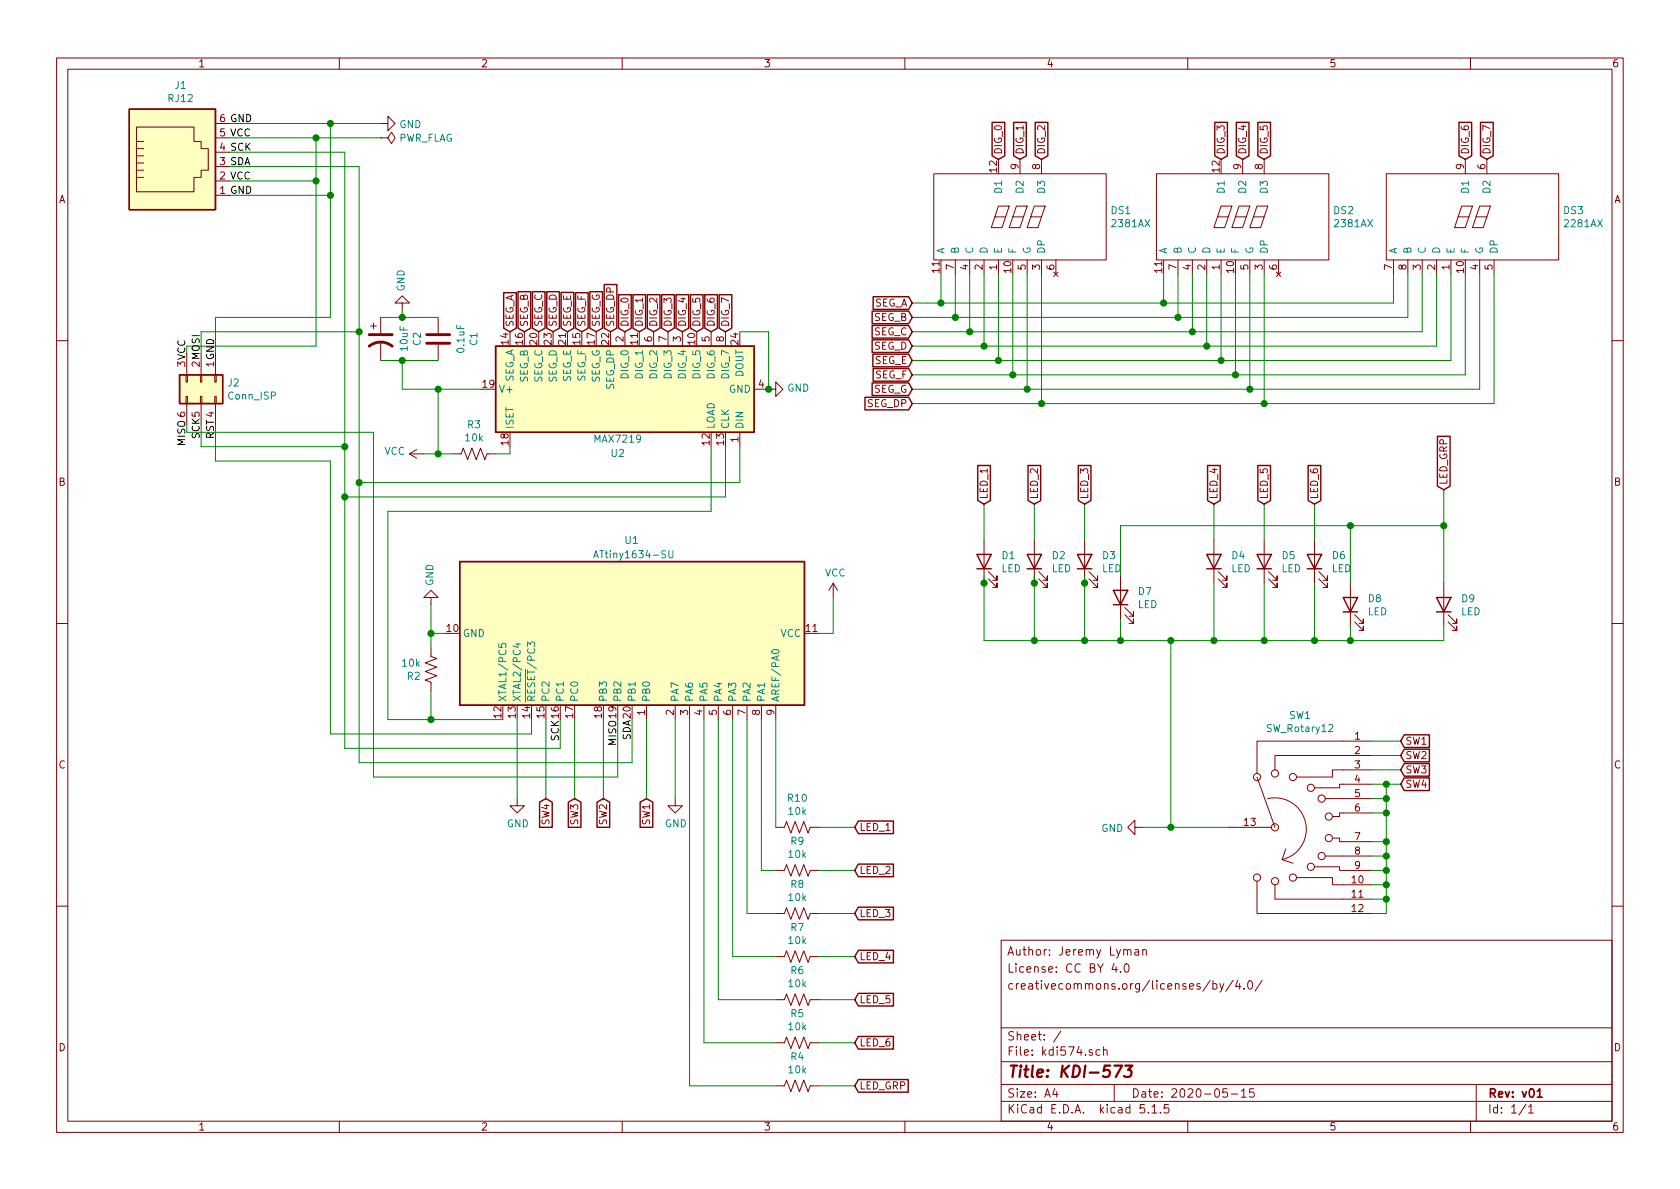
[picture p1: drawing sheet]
<svg xmlns="http://www.w3.org/2000/svg" width="297mm" height="210mm" viewBox="0 0 297 210" stroke-linecap="round" stroke-linejoin="round" font-family="sans-serif">
<g fill="none" stroke="#840000" stroke-width=".18">
<path d="M10 10.3h277v189.9h-277zM12 12.2h273v186.1h-273zM60 10.3v1.9M110 10.3v1.9M160 10.3v1.9M210 10.3v1.9M260 10.3v1.9M24.1 31.4h1.3M24.1 30.1h1.3M24.1 28.8h1.3M24.1 27.6h1.3M24.1 26.3h1.3"/>
<path d="M24.1 25h1.3M24.1 22.5h10.2v2.5h1.3v1.3h1.2v3.8h-1.2v1.3h-1.3v2.5h-10.2zM38.1 34.5h2.5M38.1 32h2.5M38.1 29.5h2.5M38.1 26.9h2.5M38.1 24.4h2.5M38.1 21.8h2.5M67.3 24.4h1.3l.6-1 .6 1-.6 1-.6-1M67.3 24.4h.1M67.3 21.8h1.3v1.3l1.2-1.3-1.2-1.2v1.2M165.1 30.7h30.5v15.3h-30.5z"/>
<path d="M175.9 38.3l-.6 2h1.9l.6-2M176.5 36.4h1.9l-.6 1.9h-1.9zM179.1 38.3l-.7 2h1.9l.7-2M179.7 36.4h1.9l-.6 1.9h-1.9zM180.3 28.2v2.5M182.2 38.3l-.6 2h1.9l.6-2M182.9 36.4h1.9l-.7 1.9h-1.9zM184.1 28.2v2.5M204.5 30.7h30.4v15.3h-30.4zM215.3 38.3l-.7 2h1.9l.7-2M215.9 36.4h1.9l-.6 1.9h-1.9zM218.4 38.3l-.6 2h1.9l.6-2"/>
<path d="M219.1 36.4h1.9l-.7 1.9h-1.9zM219.7 28.2v2.5M221.6 38.3l-.6 2h1.9l.6-2M222.2 36.4h2l-.7 1.9h-1.9zM223.5 28.2v2.5M245.1 30.7h30.5v15.3h-30.5zM257.8 38.3l-.6 2h1.9l.6-2M258.4 36.4h1.9l-.6 1.9h-1.9zM259.1 28.2v2.5M261 38.3l-.7 2h2l.6-2M261.6 36.4h1.9l-.6 1.9h-1.9zM262.9 28.2v2.5"/>
<path d="M65.5 57.7h1M66 57.1v1.1M67.3 56.1v2.8M71.1 53.6h1.3l-1.3-1.3-1.3 1.3h1.3v1.3M77.5 56.1v2.8M110.5 58.7v2.5M115.6 58.7v2.5M118.1 58.7v2.5M120.6 58.7v2.5M125.7 58.7v2.5M128.3 58.7v2.5M168.9 46v2.5"/>
<path d="M171.4 46v2.5M174 46v2.5M176.5 46v2.5M181.6 46v2.5M184.1 46v2.5M186.3 48.1l.8 .8M186.7 46v2.5M187.1 48.1l-.8 .8M208.3 46v2.5M210.8 46v2.5M213.4 46v2.5M215.9 46v2.5"/>
<path d="M221 46v2.5M223.5 46v2.5M225.7 48.1l.7 .8M226.1 46v2.5M226.4 48.1l-.7 .8M246.4 46v2.5M248.9 46v2.5M251.5 46v2.5M254 46v2.5M256.5 46v2.5M261.6 46v2.5M264.2 46v2.5"/>
<path d="M10 60.2h2M32.9 66.3h.2v1.3h-.2zM32.9 70.1h.2v1.3h-.2zM33 62.5v3.8M33 71.4v3.8M35.4 66.3h.3v1.3h-.3zM35.4 70.1h.3v1.3h-.3zM35.6 62.5v3.8M35.6 71.4v3.8M38 66.3h.2v1.3h-.2zM38 70.1h.2v1.3h-.2zM38.1 62.5v3.8"/>
<path d="M38.1 71.4v3.8M67.3 60.4v3.3M73.7 79.5l-1.3 .8M77.5 61v2.7M130.8 76.4v2.6M133.3 68.8h3.9v-1.2l1.2 1.2-1.2 1.3v-1.3M285 60.2h2M72.4 80.3h2.5M72.4 80.3l1.3 .7M80 80.3h1.5l.4-1.1 .8 2.1 .7-2.1 .8 2.1 .8-2.1 .7 2.1 .4-1h1.5M174 95.5v7.6M182.9 95.5v7.6"/>
<path d="M191.8 95.5v7.6M214.6 95.5v7.6M223.5 95.5v7.6M232.4 95.5v7.6M10 110.3h2M76.2 114.5v1.6l1 .4-2 .7 2 .8-2 .7 2 .8-2 .8 1 .3v1.6M76.2 105.7h1.3l-1.3-1.3-1.3 1.3h1.3v1.2M147.3 103.1l-.7 1.3M147.3 103.1v2.6M147.3 103.1l.8 1.3M174.8 102.4l1.5 1.5v-.8v.8h-.8M174.8 101.1l1.5 1.5v-.8v.8h-.8"/>
<path d="M183.6 102.4l1.6 1.5v-.8v.8h-.8M183.6 101.1l1.6 1.5v-.8v.8h-.8M192.5 102.4l1.6 1.5v-.8v.8h-.8M192.5 101.1l1.6 1.5v-.8v.8h-.8M198.1 101.8v7.7M198.9 108.7l1.5 1.5v-.7v.7h-.8M198.9 107.4l1.5 1.6v-.8v.8h-.8M215.4 102.4l1.5 1.5v-.8v.8h-.7M215.4 101.1l1.5 1.5v-.8v.8h-.7M224.3 102.4l1.5 1.5v-.8v.8h-.8M224.3 101.1l1.5 1.5v-.8v.8h-.8M233.2 102.4l1.5 1.5v-.8v.8h-.8"/>
<path d="M233.2 101.1l1.5 1.5v-.8v.8h-.8M238.8 103.1v7.6M239.5 110l1.5 1.5v-.8v.8h-.7M239.5 108.7l1.5 1.5v-.7v.7h-.7M255.3 103.1v7.6M256 110l1.6 1.5v-.8v.8h-.8M256 108.7l1.6 1.5v-.7v.7h-.8M285 110.3h2M114.3 124.7v2.5M119.4 124.7v2.5M121.9 124.7v2.5M124.5 124.7v2.5"/>
<path d="M127 124.7v2.5M129.5 124.7v2.5M132.1 124.7v2.5M134.6 124.7v2.5M137.2 124.7v2.5M222.2 137.4l3.2 8.9M242.6 131.1h-20.4v5.7M242.6 133.6h-17.2v2.5M242.6 136.1h-7v1.3h-6.4M242.6 138.7h-5.7v.6h-4.5M91.4 141.2v1.3h1.3l-1.3 1.3-1.2-1.3h1.2M119.4 141.2v1.3h1.2l-1.2 1.3-1.3-1.3h1.3"/>
<path d="M137.2 153.9h1.5l.4-1 .7 2 .8-2 .8 2 .7-2 .8 2 .4-1h1.5M137.2 146.3h1.5l.4-1 .7 2 .8-2 .8 2 .7-2 .8 2 .4-1h1.5M200.7 146.3v-1.3l-1.3 1.3 1.3 1.3v-1.3h1.2M217.2 146.3h7.6M222.2 155.8v5.7h20.4M224.2 141.2a5.5 5.5 0 0 1 6.6 4.2 5.5 5.5 0 0 1-4.1 6.6M225.4 156.5v2.5h17.2M226.7 152l1.9 .6M227.3 150.1l-.6 1.9M229.2 155.2h6.4v1.3h7M232.4 153.3h4.5v.6h5.7M234.3 151.4h8.3"/>
<path d="M234.3 141.2h8.3M235.6 148.2h1.3v.6h5.7M242.6 143.8h-5.7v.6h-1.3M10 160.2h2M137.2 161.5h1.5l.4-1 .7 2.1 .8-2.1 .8 2.1 .7-2.1 .8 2.1 .4-1.1h1.5M137.2 176.8h1.5l.4-1 .7 2 .8-2 .8 2 .7-2 .8 2 .4-1h1.5M137.2 169.2h1.5l.4-1.1 .7 2.1 .8-2.1 .8 2.1 .7-2.1 .8 2.1 .4-1h1.5M177 166.3h108v32h-108zM197 170.4l-.4 1h1M197.3 170.9v1M198.1 171.8v.1M198.9 170.6l.2-.2a.81 .81 0 0 1 .6 .6 .81 .81 0 0 1-.3 .9h-.1a.79 .79 0 0 1-.4-1.3z"/>
<path d="M199.3 168.1l.2-.2 .4 .1 .1 .9M200.7 168h.6v.9M201.3 168.3h-.5l-.2 .2 .2 .4 .5-.1M202.1 168a.37 .37 0 0 1 .6 .1v.8M202.1 167.9v1M214 173.3l-1.3 2M214.5 174l.4-.1 .3 .3-.1 .6-.2 .1-.4-.1M214.5 173.4v1.5M215.7 173.9l.3 1M216.4 173.9l-.5 1.4-.2 .1M218 173.3l-1.3 2M218.8 173.3l-.3 1.1h.9"/>
<path d="M219.2 173.9v1M220 174.8v.1M220.8 173.5l.2-.1a.8 .8 0 0 1 .5 .8 .8 .8 0 0 1-.5 .7 1 1 0 0 1-.2-1.4zM223.2 173.3l-1.3 2M285 160.2h2M60 198.3v1.9M110 198.3v1.9M137.2 184.4h1.5l.4-1 .7 2 .8-2 .8 2 .7-2 .8 2 .4-1h1.5M137.2 192h1.5l.4-1 .7 2 .8-2 .8 2 .7-2 .8 2 .4-1h1.5M160 198.3v1.9M177 194.8h108M177 191.8h108"/>
<path d="M177 187.8h108M177 181.8h108M186.5 192.5l-.4 1h1M186.8 193v1M187.6 182.3l-1.3 2M193.1 185.7l-.3-.1-.2 .2v.2l.5 .2v.3h-.5M194.5 185.7l-.4-.1-.3 .3v.6l.3 .1 .4-.1M195.1 185.7l.2-.1 .4 .1 .1 .9M195.1 185.1v1.5M197 191.8v3M202.3 195.3h-.7l-.1 .7 .3-.1 .5 .1 .1 .2-.1 .5-.2 .1-.6-.1M203 196.7v.1"/>
<path d="M203.7 195.8l.4-.5v1.5M203.7 196.8h.8M205.2 196.7v.1M206.6 195.3h-.7l-.1 .7 .2-.1 .6 .1 .1 .2-.1 .5-.2 .1-.6-.1M210 198.3v1.9M217 192.5h-.7l-.1 .7 .2-.1 .5 .1 .1 .2v.5l-.2 .1-.6-.1M217.7 193.5h1.1M219.5 193l.4-.5v1.5M219.5 194h.8M221.7 192.5h-.7l-.1 .7 .2-.1 .5 .1 .2 .2-.1 .5-.2 .1-.6-.1M260 198.3v1.9M261 191.8v6.5"/>
<path d="M269.8 195.2l-1.2 2M270.3 195.8l.4-.5v1.5M270.3 196.8h.8"/>
<circle cx="222.2" cy="137.4" r=".63"/>
<circle cx="225.4" cy="136.8" r=".63"/>
<circle cx="228.6" cy="137.4" r=".63"/>
<circle cx="231.8" cy="139.3" r=".63"/>
<circle cx="222.2" cy="155.2" r=".63"/>
<circle cx="225.4" cy="155.8" r=".63"/>
<circle cx="225.4" cy="146.3" r=".63"/>
<circle cx="228.6" cy="155.2" r=".63"/>
<circle cx="231.8" cy="153.3" r=".63"/>
<circle cx="233.7" cy="141.2" r=".63"/>
<circle cx="233.7" cy="151.4" r=".63"/>
<circle cx="234.9" cy="144.4" r=".63"/>
<circle cx="234.9" cy="148.2" r=".63"/>
</g>
<path d="M271.8 193l.4-.5v1.5M271.8 194h.9" fill="none" stroke="#840000" stroke-width=".3"/>
<path d="M197.1 188.4h1.3l-1.1 2M199 188.4h1.2l-.8 .8a.52 .52 0 0 1 .7 .4l-.1 .5-.2 .2-.8 .1-.3-.1" fill="none" stroke="#840000" stroke-width=".41"/>
<g fill="none" stroke="#840000" stroke-width=".25">
<path d="M22.9 19.3h15.2v17.8h-15.2zM175.4 21.6h2.2v6l-1.1 .6-1.1-.6zM179.2 21.6h2.3v6l-1.2 .6-1.1-.6zM183 21.6h2.3v6l-1.2 .6-1.1-.6zM214.8 21.6h2.2v6l-1.1 .6-1.1-.6zM218.6 21.6h2.2v6l-1.1 .6-1.1-.6zM222.4 21.6h2.2v6l-1.1 .6-1.1-.6zM258 21.6h2.2v6l-1.1 .6-1.1-.6zM261.8 21.6h2.2v6l-1.1 .6-1.1-.6zM89.1 51.8h2.2v6.2l-1.1 .7-1.1-.7zM91.6 51.6h2.2v6.4l-1.1 .7-1.1-.7zM94.1 51.6h2.3v6.4l-1.2 .7-1.1-.7z"/>
<path d="M96.7 51.6h2.2v6.4l-1.1 .7-1.1-.7zM99.2 51.7h2.2v6.3l-1.1 .7-1.1-.7zM101.8 51.8h2.2v6.2l-1.1 .7-1.1-.7zM104.3 51.6h2.2v6.4l-1.1 .7-1.1-.7zM106.8 50.3h2.3v7.7l-1.2 .7-1.1-.7zM109.4 52.1h2.2v5.9l-1.1 .7-1.1-.7zM111.9 52.1h2.2v5.9l-1.1 .7-1.1-.7zM114.5 52.1h2.2v5.9l-1.1 .7-1.1-.7zM117 52.1h2.2v5.9l-1.1 .7-1.1-.7zM119.5 52.1h2.3v5.9l-1.2 .7-1.1-.7zM122.1 52.1h2.2v5.9l-1.1 .7-1.1-.7zM124.6 52.1h2.2v5.9l-1.1 .7-1.1-.7z"/>
<path d="M127.2 52.1h2.2v5.9l-1.1 .7-1.1-.7zM154.2 57.6h6.5l.6 1.1-.6 1.1h-6.5zM154.2 55h6.5l.6 1.1-.6 1.1h-6.5zM154.4 52.5h6.3l.6 1.1-.6 1.1h-6.3zM31.7 66.3h7.7v5.1h-7.7zM87.6 61.2h45.7v15.2h-45.7zM152.9 70.3h7.8l.6 1.1-.6 1.1h-7.8zM154.2 67.7h6.5l.6 1.1-.6 1.1h-6.5zM154.2 60.1h6.5l.6 1.1-.6 1.1h-6.5zM154.3 62.6h6.4l.6 1.1-.6 1.2h-6.4zM154.4 65.2h6.3l.6 1.1-.6 1.1h-6.3zM254.2 77.2h2.2v8.8l-1.1 .6-1.1-.6z"/>
<path d="M81.3 99.3h60.9v25.4h-60.9zM172.7 98h2.6l-1.3 2.6zM172.9 82.3h2.2v6.2l-1.1 .6-1.1-.6zM181.6 98h2.5l-1.2 2.6zM181.8 82.3h2.2v6.2l-1.1 .6-1.1-.6zM190.5 98h2.5l-1.2 2.6zM190.7 82.3h2.2v6.2l-1.1 .6-1.1-.6zM213.4 98h2.5l-1.3 2.6zM213.5 82.3h2.2v6.2l-1.1 .6-1.1-.6zM222.2 98h2.6l-1.3 2.6zM222.4 82.3h2.2v6.2l-1.1 .6-1.1-.6zM231.1 98h2.6l-1.3 2.6z"/>
<path d="M231.3 82.3h2.2v6.2l-1.1 .6-1.1-.6zM172.7 100.6h2.6M181.6 100.6h2.5M190.5 100.6h2.5M196.8 104.4h2.6l-1.3 2.5zM196.8 106.9h2.6M213.4 100.6h2.5M222.2 100.6h2.6M231.1 100.6h2.6M237.5 105.7h2.5l-1.2 2.5zM237.5 108.2h2.5M254 105.7h2.5l-1.2 2.5z"/>
<path d="M254 108.2h2.5M248.3 137.6h4.4v2.2h-4.4l-.7-1.1zM248.3 135h4.4v2.3h-4.4l-.7-1.2zM248.3 132.5h4.4v2.2h-4.4l-.7-1.1zM248.3 129.9h4.4v2.3h-4.4l-.7-1.1zM95.4 141.9l1.1-.7 1.1 .7v4.4h-2.2zM100.5 141.9l1.1-.7 1.1 .7v4.4h-2.2zM105.6 141.9l1.1-.7 1.1 .7v4.4h-2.2zM113.2 141.9l1.1-.7 1.1 .7v4.4h-2.2zM151.8 145.2h6.2v2.2h-6.2l-.7-1.1zM151.8 152.8h6.2v2.2h-6.2l-.7-1.1zM151.8 160.4h6.2v2.3h-6.2l-.7-1.2z"/>
<path d="M151.8 168h6.2v2.3h-6.2l-.7-1.1zM151.8 175.7h6.2v2.2h-6.2l-.7-1.1zM151.8 183.3h6.2v2.2h-6.2l-.7-1.1zM151.8 190.9h8.8v2.2h-8.8l-.7-1.1z"/>
</g>
<g fill="#ffffc2" stroke="#ffffc2" stroke-width=".18">
<path d="M87.6 61.2h45.7v15.2h-45.7z"/>
<path d="M31.7 66.3h7.7v5.1h-7.7z"/>
<path d="M81.3 99.3h60.9v25.4h-60.9z"/>
<path d="M22.9 19.3h15.2v17.8h-15.2z"/>
</g>
<path d="M105 98.6l.4-1.2 .4 1.2M105.1 98.3h.6M118.3 97.4v1l.2 .2h.2l.3-.2v-1M88.2 113.8v.6l.6 .1-.1-.5 .2-.2h.3l.3 .2-.2 .5M91.2 113.9h.8M91.6 113.7v.8l-.9-.3M93.3 114.3v-.8l.5 .5 .1-.4h.5l.1 .2-.1 .5M136.5 115a.83 .83 0 0 1 1.2 .2 .67 .67 0 0 1-.6 .4 .67 .67 0 0 1-.7-.4z" fill="none" stroke="#008484" stroke-width=".18"/>
<path d="M65.3 59.2h4M75.4 59.2h4.1M65.3 61.2a3.3 3.3 0 0 1 4 0M75.4 60.7h4.1" fill="none" stroke="#840000" stroke-width=".51"/>
<g fill="none" stroke="#008400" stroke-width=".18">
<path d="M40.6 26.9h20.4v105.4h38.1v-5.1M40.6 24.4h26.7M40.6 29.5h22.9v105.4h48.3v-7.7M40.6 21.8h26.7M40.6 34.5h17.8M40.6 32h15.3M55.9 24.4v36.8h-22.9M58.4 21.8v34.3h-20.3v6.4M63.5 58.7h-27.9v3.8M67.3 56.1h10.2M71.1 54.9v1.2M130.8 58.7h5.1v10.1"/>
<path d="M166.4 48.5v5.1M168.9 48.5v7.6M171.4 48.5v10.2M174 48.5v12.7M176.5 48.5v15.2M179.1 48.5v17.8M181.6 48.5v20.3M184.1 48.5v22.9M205.7 48.5v5.1M208.3 48.5v7.6M210.8 48.5v10.2M213.4 48.5v12.7"/>
<path d="M215.9 48.5v15.2M218.4 48.5v17.8M221 48.5v20.3M223.5 48.5v22.9M246.4 48.5v5.1h-85.1M248.9 48.5v7.6h-87.6M251.5 48.5v10.2h-90.2M254 48.5v12.7h-92.7M256.5 48.5v15.2h-95.2M259.1 48.5v17.8h-97.8M261.6 48.5v20.3h-100.3M264.2 48.5v22.9h-102.9"/>
<path d="M33 76.4h33v61h43.2v-10.2M35.6 75.2v3.8h25.4M38.1 75.2v6.3h20.3v48.3h35.6v-2.6M67.3 63.7h10.2M71.1 63.7v5.1h14M77.5 68.8v11.5M90.2 79v1.3h-2.6M125.7 79v11.4h-57.1v36.8h20.3M128.3 79v8.9h-67.3M130.8 79v6.3h-67.3M74.9 80.3h5.1M174 89.1v6.4"/>
<path d="M182.9 89.1v6.4M191.8 89.1v6.4M214.6 89.1v6.4M223.5 89.1v6.4M232.4 89.1v6.4M238.8 93v10.1M255.3 86.6v16.5M255.3 93h-57.2v8.8M76.2 106.9v7.6M76.2 112h2.5M147.3 105.7v6.3h-2.5M174 101.8v11.5h81.3v-2.6"/>
<path d="M182.9 101.8v11.5M191.8 101.8v11.5M198.1 109.5v3.8M207 113.3v33M214.6 103.1v10.2M223.5 103.1v10.2M232.4 103.1v10.2M238.8 110.7v2.6M76.2 122.2v5M91.4 127.2v14M96.5 127.2v14M101.6 127.2v14"/>
<path d="M106.7 127.2v14M114.3 127.2v14M119.4 127.2v14M121.9 127.2v64.8h15.3M124.5 127.2v57.2h12.7M127 127.2v49.6h10.2M129.5 127.2v42h7.7M132.1 127.2v34.3h5.1M134.6 127.2v26.7h2.6M137.2 127.2v19.1M242.6 138.7h5M242.6 136.1h5"/>
<path d="M242.6 133.6h5M242.6 131.1h5M245.1 138.7v22.8h-2.5M144.8 146.3h6.3M144.8 153.9h6.3M201.9 146.3h15.3M242.6 153.9h2.5M242.6 159h2.5M242.6 156.5h2.5M242.6 151.4h2.5M242.6 143.8h2.5M242.6 141.2h2.5"/>
<path d="M242.6 148.8h2.5M144.8 161.5h6.3M144.8 169.2h6.3M144.8 176.8h6.3M144.8 184.4h6.3M144.8 192h6.3"/>
</g>
<g fill="#008400" stroke="#008400" stroke-width=".25">
<circle cx="210.8" cy="58.7" r=".51"/>
<circle cx="255.3" cy="93" r=".51"/>
<circle cx="58.4" cy="21.8" r=".51"/>
<circle cx="245.1" cy="143.8" r=".51"/>
<circle cx="63.5" cy="58.7" r=".51"/>
<circle cx="135.9" cy="68.8" r=".51"/>
<circle cx="245.1" cy="148.8" r=".51"/>
<circle cx="223.5" cy="71.4" r=".51"/>
<circle cx="221" cy="68.8" r=".51"/>
<circle cx="245.1" cy="151.4" r=".51"/>
<circle cx="218.4" cy="66.3" r=".51"/>
<circle cx="215.9" cy="63.7" r=".51"/>
<circle cx="245.1" cy="153.9" r=".51"/>
<circle cx="213.4" cy="61.2" r=".51"/>
<circle cx="245.1" cy="141.2" r=".51"/>
<circle cx="245.1" cy="156.5" r=".51"/>
<circle cx="208.3" cy="56.1" r=".51"/>
<circle cx="205.7" cy="53.6" r=".51"/>
<circle cx="245.1" cy="159" r=".51"/>
<circle cx="184.2" cy="71.4" r=".51"/>
<circle cx="181.6" cy="68.8" r=".51"/>
<circle cx="179.1" cy="66.3" r=".51"/>
<circle cx="176.5" cy="63.7" r=".51"/>
<circle cx="174" cy="61.2" r=".51"/>
<circle cx="77.5" cy="80.3" r=".51"/>
<circle cx="171.5" cy="58.7" r=".51"/>
<circle cx="61" cy="79" r=".51"/>
<circle cx="168.9" cy="56.1" r=".51"/>
<circle cx="55.9" cy="24.4" r=".51"/>
<circle cx="223.5" cy="113.3" r=".51"/>
<circle cx="214.6" cy="113.3" r=".51"/>
<circle cx="198.1" cy="113.3" r=".51"/>
<circle cx="191.8" cy="113.3" r=".51"/>
<circle cx="55.9" cy="32" r=".51"/>
<circle cx="182.9" cy="113.3" r=".51"/>
<circle cx="182.9" cy="103.1" r=".51"/>
<circle cx="191.8" cy="103.1" r=".51"/>
<circle cx="63.5" cy="85.3" r=".51"/>
<circle cx="61" cy="87.9" r=".51"/>
<circle cx="166.4" cy="53.6" r=".51"/>
<circle cx="232.4" cy="113.3" r=".51"/>
<circle cx="238.8" cy="113.3" r=".51"/>
<circle cx="207" cy="146.3" r=".51"/>
<circle cx="71.1" cy="56.1" r=".51"/>
<circle cx="71.1" cy="63.7" r=".51"/>
<circle cx="77.5" cy="68.8" r=".51"/>
<circle cx="207" cy="113.3" r=".51"/>
<circle cx="174" cy="103.1" r=".51"/>
<circle cx="76.2" cy="112" r=".51"/>
<circle cx="245.1" cy="138.7" r=".51"/>
<circle cx="58.4" cy="34.5" r=".51"/>
<circle cx="238.8" cy="93" r=".51"/>
<circle cx="76.2" cy="127.2" r=".51"/>
</g>
<text font-size="2.8" fill="#840000" x="178" y="190.5">Title: KDI-573</text>
<g font-size="2.1" fill="#840000">
<text x="178" y="172">License: CC BY 4.0</text>
<text x="178" y="169">Author: Jeremy Lyman</text>
<text x="178" y="175">creativecommons.org/licenses/by/4.0/</text>
<text x="178" y="184">Sheet: /</text>
<text x="178" y="186.7">File: kdi574.sch</text>
<text x="178" y="196.9">KiCad E.D.A. kicad 5.1.5</text>
<text x="178" y="194.1">Size: A4</text>
<text x="200" y="194.1">Date: 2020-05-15</text>
<text x="263" y="194.1">Rev: v01</text>
<text x="263" y="196.9">Id: 1/1</text>
</g>
<g font-size="1.8" fill="#840000">
<text x="35" y="11.9">1</text>
<text x="85" y="11.9">2</text>
<text x="135" y="11.9">3</text>
<text x="185" y="11.9">4</text>
<text x="235" y="11.9">5</text>
<text x="285" y="11.9">6</text>
<text x="177.2" y="27.4" transform="rotate(-90 177.2 27.4)">DIG_0</text>
<text x="180.1" y="29.9" transform="rotate(-90 180.1 29.9)">9</text>
<text x="181" y="27.4" transform="rotate(-90 181 27.4)">DIG_1</text>
<text x="183.9" y="29.9" transform="rotate(-90 183.9 29.9)">8</text>
<text x="184.8" y="27.4" transform="rotate(-90 184.8 27.4)">DIG_2</text>
<text x="216.5" y="27.4" transform="rotate(-90 216.5 27.4)">DIG_3</text>
<text x="219.5" y="29.9" transform="rotate(-90 219.5 29.9)">9</text>
<text x="220.3" y="27.4" transform="rotate(-90 220.3 27.4)">DIG_4</text>
<text x="223.3" y="29.9" transform="rotate(-90 223.3 29.9)">8</text>
<text x="224.2" y="27.4" transform="rotate(-90 224.2 27.4)">DIG_5</text>
<text x="258.8" y="29.9" transform="rotate(-90 258.8 29.9)">9</text>
<text x="259.7" y="27.4" transform="rotate(-90 259.7 27.4)">DIG_6</text>
<text x="262.6" y="29.9" transform="rotate(-90 262.6 29.9)">6</text>
<text x="263.5" y="27.4" transform="rotate(-90 263.5 27.4)">DIG_7</text>
<text x="10.4" y="35.9">A</text>
<text x="176.3" y="30.4" transform="rotate(-90 176.3 30.4)">12</text>
<text x="215.6" y="30.4" transform="rotate(-90 215.6 30.4)">12</text>
<text x="285.4" y="35.9">A</text>
<text x="168.7" y="47.7" transform="rotate(-90 168.7 47.7)">7</text>
<text x="171.2" y="47.7" transform="rotate(-90 171.2 47.7)">4</text>
<text x="173.7" y="47.7" transform="rotate(-90 173.7 47.7)">2</text>
<text x="176.3" y="47.7" transform="rotate(-90 176.3 47.7)">1</text>
<text x="181.4" y="47.7" transform="rotate(-90 181.4 47.7)">5</text>
<text x="183.9" y="47.7" transform="rotate(-90 183.9 47.7)">3</text>
<text x="186.4" y="47.7" transform="rotate(-90 186.4 47.7)">6</text>
<text x="208" y="47.7" transform="rotate(-90 208 47.7)">7</text>
<text x="210.6" y="47.7" transform="rotate(-90 210.6 47.7)">4</text>
<text x="213.1" y="47.7" transform="rotate(-90 213.1 47.7)">2</text>
<text x="215.6" y="47.7" transform="rotate(-90 215.6 47.7)">1</text>
<text x="220.7" y="47.7" transform="rotate(-90 220.7 47.7)">5</text>
<text x="223.3" y="47.7" transform="rotate(-90 223.3 47.7)">3</text>
<text x="225.8" y="47.7" transform="rotate(-90 225.8 47.7)">6</text>
<text x="246.1" y="47.7" transform="rotate(-90 246.1 47.7)">7</text>
<text x="248.7" y="47.7" transform="rotate(-90 248.7 47.7)">8</text>
<text x="251.2" y="47.7" transform="rotate(-90 251.2 47.7)">3</text>
<text x="253.7" y="47.7" transform="rotate(-90 253.7 47.7)">2</text>
<text x="256.3" y="47.7" transform="rotate(-90 256.3 47.7)">1</text>
<text x="261.4" y="47.7" transform="rotate(-90 261.4 47.7)">4</text>
<text x="263.9" y="47.7" transform="rotate(-90 263.9 47.7)">5</text>
<text x="166.1" y="48.2" transform="rotate(-90 166.1 48.2)">11</text>
<text x="178.8" y="48.2" transform="rotate(-90 178.8 48.2)">10</text>
<text x="205.5" y="48.2" transform="rotate(-90 205.5 48.2)">11</text>
<text x="218.2" y="48.2" transform="rotate(-90 218.2 48.2)">10</text>
<text x="258.8" y="48.2" transform="rotate(-90 258.8 48.2)">10</text>
<text x="90.8" y="57.9" transform="rotate(-90 90.8 57.9)">SEG_A</text>
<text x="93.3" y="57.9" transform="rotate(-90 93.3 57.9)">SEG_B</text>
<text x="95.9" y="57.9" transform="rotate(-90 95.9 57.9)">SEG_C</text>
<text x="98.4" y="57.9" transform="rotate(-90 98.4 57.9)">SEG_D</text>
<text x="101" y="57.9" transform="rotate(-90 101 57.9)">SEG_E</text>
<text x="103.5" y="57.9" transform="rotate(-90 103.5 57.9)">SEG_F</text>
<text x="106" y="57.9" transform="rotate(-90 106 57.9)">SEG_G</text>
<text x="108.6" y="57.9" transform="rotate(-90 108.6 57.9)">SEG_DP</text>
<text x="111.1" y="57.9" transform="rotate(-90 111.1 57.9)">DIG_0</text>
<text x="113.7" y="57.9" transform="rotate(-90 113.7 57.9)">DIG_1</text>
<text x="116.2" y="57.9" transform="rotate(-90 116.2 57.9)">DIG_2</text>
<text x="118.7" y="57.9" transform="rotate(-90 118.7 57.9)">DIG_3</text>
<text x="121.3" y="57.9" transform="rotate(-90 121.3 57.9)">DIG_4</text>
<text x="123.8" y="57.9" transform="rotate(-90 123.8 57.9)">DIG_5</text>
<text x="126.4" y="57.9" transform="rotate(-90 126.4 57.9)">DIG_6</text>
<text x="128.9" y="57.9" transform="rotate(-90 128.9 57.9)">DIG_7</text>
<text x="154.5" y="59.3">SEG_C</text>
<text x="154.5" y="54.2">SEG_A</text>
<text x="154.5" y="56.8">SEG_B</text>
<text x="89.9" y="60.9" transform="rotate(-90 89.9 60.9)">14</text>
<text x="92.5" y="60.9" transform="rotate(-90 92.5 60.9)">16</text>
<text x="95" y="60.9" transform="rotate(-90 95 60.9)">20</text>
<text x="97.5" y="60.9" transform="rotate(-90 97.5 60.9)">23</text>
<text x="100.1" y="60.9" transform="rotate(-90 100.1 60.9)">21</text>
<text x="102.6" y="60.9" transform="rotate(-90 102.6 60.9)">15</text>
<text x="105.2" y="60.9" transform="rotate(-90 105.2 60.9)">17</text>
<text x="107.7" y="60.9" transform="rotate(-90 107.7 60.9)">22</text>
<text x="110.2" y="60.4" transform="rotate(-90 110.2 60.4)">2</text>
<text x="112.8" y="60.9" transform="rotate(-90 112.8 60.9)">11</text>
<text x="115.3" y="60.4" transform="rotate(-90 115.3 60.4)">6</text>
<text x="117.9" y="60.4" transform="rotate(-90 117.9 60.4)">7</text>
<text x="120.4" y="60.4" transform="rotate(-90 120.4 60.4)">3</text>
<text x="122.9" y="60.9" transform="rotate(-90 122.9 60.9)">10</text>
<text x="125.5" y="60.4" transform="rotate(-90 125.5 60.4)">5</text>
<text x="128" y="60.4" transform="rotate(-90 128 60.4)">8</text>
<text x="130.6" y="60.9" transform="rotate(-90 130.6 60.9)">24</text>
<text x="154.5" y="61.8">SEG_D</text>
<text x="154.6" y="64.4">SEG_E</text>
<text x="85.4" y="68.6">19</text>
<text x="134.1" y="68.6">4</text>
<text x="154.4" y="69.5">SEG_G</text>
<text x="154.7" y="66.9">SEG_F</text>
<text x="153.3" y="72">SEG_DP</text>
<text x="89.9" y="78.7" transform="rotate(-90 89.9 78.7)">18</text>
<text x="125.5" y="78.7" transform="rotate(-90 125.5 78.7)">12</text>
<text x="128" y="78.7" transform="rotate(-90 128 78.7)">13</text>
<text x="130.6" y="78.2" transform="rotate(-90 130.6 78.2)">1</text>
<text x="10.4" y="85.9">B</text>
<text x="174.6" y="88.4" transform="rotate(-90 174.6 88.4)">LED_1</text>
<text x="183.5" y="88.4" transform="rotate(-90 183.5 88.4)">LED_2</text>
<text x="192.4" y="88.4" transform="rotate(-90 192.4 88.4)">LED_3</text>
<text x="215.3" y="88.4" transform="rotate(-90 215.3 88.4)">LED_4</text>
<text x="224.2" y="88.4" transform="rotate(-90 224.2 88.4)">LED_5</text>
<text x="233" y="88.4" transform="rotate(-90 233 88.4)">LED_6</text>
<text x="255.9" y="85.8" transform="rotate(-90 255.9 85.8)">LED_GRP</text>
<text x="285.4" y="85.9">B</text>
<text x="79" y="111.8">10</text>
<text x="142.5" y="111.8">11</text>
<text x="88.6" y="126.9" transform="rotate(-90 88.6 126.9)">12</text>
<text x="91.2" y="126.9" transform="rotate(-90 91.2 126.9)">13</text>
<text x="93.7" y="126.9" transform="rotate(-90 93.7 126.9)">14</text>
<text x="96.3" y="126.9" transform="rotate(-90 96.3 126.9)">15</text>
<text x="101.3" y="126.9" transform="rotate(-90 101.3 126.9)">17</text>
<text x="106.4" y="126.9" transform="rotate(-90 106.4 126.9)">18</text>
<text x="114" y="126.5" transform="rotate(-90 114 126.5)">1</text>
<text x="119.1" y="126.5" transform="rotate(-90 119.1 126.5)">2</text>
<text x="121.7" y="126.5" transform="rotate(-90 121.7 126.5)">3</text>
<text x="124.2" y="126.5" transform="rotate(-90 124.2 126.5)">4</text>
<text x="126.7" y="126.5" transform="rotate(-90 126.7 126.5)">5</text>
<text x="129.3" y="126.5" transform="rotate(-90 129.3 126.5)">6</text>
<text x="131.8" y="126.5" transform="rotate(-90 131.8 126.5)">7</text>
<text x="134.4" y="126.5" transform="rotate(-90 134.4 126.5)">8</text>
<text x="136.9" y="126.5" transform="rotate(-90 136.9 126.5)">9</text>
<text x="239.5" y="130.8">1</text>
<text x="248.4" y="131.7">SW1</text>
<text x="10.4" y="135.9">C</text>
<text x="239.5" y="133.3">2</text>
<text x="239.5" y="135.9">3</text>
<text x="248.4" y="136.8">SW3</text>
<text x="248.4" y="134.2">SW2</text>
<text x="285.4" y="135.9">C</text>
<text x="239.5" y="138.4">4</text>
<text x="239.5" y="141">5</text>
<text x="239.5" y="143.5">6</text>
<text x="248.4" y="139.3">SW4</text>
<text x="97.2" y="145.8" transform="rotate(-90 97.2 145.8)">SW4</text>
<text x="102.2" y="145.8" transform="rotate(-90 102.2 145.8)">SW3</text>
<text x="107.3" y="145.8" transform="rotate(-90 107.3 145.8)">SW2</text>
<text x="114.9" y="145.8" transform="rotate(-90 114.9 145.8)">SW1</text>
<text x="151.9" y="146.9">LED_1</text>
<text x="220" y="146">13</text>
<text x="239.5" y="148.6">7</text>
<text x="151.9" y="154.6">LED_2</text>
<text x="239.5" y="151.1">8</text>
<text x="239.5" y="153.7">9</text>
<text x="239.1" y="156.2">10</text>
<text x="239.1" y="158.7">11</text>
<text x="239.1" y="161.3">12</text>
<text x="151.9" y="162.2">LED_3</text>
<text x="151.9" y="169.8">LED_4</text>
<text x="151.9" y="177.4">LED_5</text>
<text x="10.4" y="185.9">D</text>
<text x="151.9" y="185">LED_6</text>
<text x="285.4" y="185.9">D</text>
<text x="151.9" y="192.7">LED_GRP</text>
<text x="35" y="199.9">1</text>
<text x="85" y="199.9">2</text>
<text x="135" y="199.9">3</text>
<text x="185" y="199.9">4</text>
<text x="235" y="199.9">5</text>
<text x="285" y="199.9">6</text>
</g>
<g font-size="1.8" fill="#008484">
<text x="31" y="15.7">J1</text>
<text x="29.8" y="18.1">RJ12</text>
<text x="70.6" y="22.7">GND</text>
<text x="70.4" y="25.1">PWR_FLAG</text>
<text x="177.2" y="34" transform="rotate(-90 177.2 34)">D1</text>
<text x="181" y="34" transform="rotate(-90 181 34)">D2</text>
<text x="184.8" y="34" transform="rotate(-90 184.8 34)">D3</text>
<text x="216.5" y="34" transform="rotate(-90 216.5 34)">D1</text>
<text x="220.3" y="34" transform="rotate(-90 220.3 34)">D2</text>
<text x="224.2" y="34" transform="rotate(-90 224.2 34)">D3</text>
<text x="259.7" y="34" transform="rotate(-90 259.7 34)">D1</text>
<text x="263.5" y="34" transform="rotate(-90 263.5 34)">D2</text>
<text x="196.5" y="37.9">DS1</text>
<text x="196.7" y="40.2">2381AX</text>
<text x="235.9" y="37.9">DS2</text>
<text x="236.1" y="40.2">2381AX</text>
<text x="276.5" y="37.9">DS3</text>
<text x="276.7" y="40.2">2281AX</text>
<text x="167" y="45" transform="rotate(-90 167 45)">A</text>
<text x="169.5" y="45" transform="rotate(-90 169.5 45)">B</text>
<text x="172.1" y="45" transform="rotate(-90 172.1 45)">C</text>
<text x="174.6" y="45" transform="rotate(-90 174.6 45)">D</text>
<text x="177.2" y="45" transform="rotate(-90 177.2 45)">E</text>
<text x="179.7" y="45" transform="rotate(-90 179.7 45)">F</text>
<text x="182.2" y="45" transform="rotate(-90 182.2 45)">G</text>
<text x="184.8" y="45" transform="rotate(-90 184.8 45)">DP</text>
<text x="206.4" y="45" transform="rotate(-90 206.4 45)">A</text>
<text x="208.9" y="45" transform="rotate(-90 208.9 45)">B</text>
<text x="211.5" y="45" transform="rotate(-90 211.5 45)">C</text>
<text x="214" y="45" transform="rotate(-90 214 45)">D</text>
<text x="216.5" y="45" transform="rotate(-90 216.5 45)">E</text>
<text x="219.1" y="45" transform="rotate(-90 219.1 45)">F</text>
<text x="221.6" y="45" transform="rotate(-90 221.6 45)">G</text>
<text x="224.2" y="45" transform="rotate(-90 224.2 45)">DP</text>
<text x="247" y="45" transform="rotate(-90 247 45)">A</text>
<text x="249.6" y="45" transform="rotate(-90 249.6 45)">B</text>
<text x="252.1" y="45" transform="rotate(-90 252.1 45)">C</text>
<text x="254.6" y="45" transform="rotate(-90 254.6 45)">D</text>
<text x="257.2" y="45" transform="rotate(-90 257.2 45)">E</text>
<text x="259.7" y="45" transform="rotate(-90 259.7 45)">F</text>
<text x="262.3" y="45" transform="rotate(-90 262.3 45)">G</text>
<text x="264.8" y="45" transform="rotate(-90 264.8 45)">DP</text>
<text x="71.6" y="51.6" transform="rotate(-90 71.6 51.6)">GND</text>
<text x="72.1" y="62" transform="rotate(-90 72.1 62)">10uF</text>
<text x="74.4" y="61.1" transform="rotate(-90 74.4 61.1)">C2</text>
<text x="82.1" y="62.2" transform="rotate(-90 82.1 62.2)">0.1uF</text>
<text x="84.4" y="61.1" transform="rotate(-90 84.4 61.1)">C1</text>
<text x="40.3" y="68.3">J2</text>
<text x="40.4" y="70.7">Conn_ISP</text>
<text x="88.1" y="69.5">V+</text>
<text x="90.8" y="67.7" transform="rotate(-90 90.8 67.7)">SEG_A</text>
<text x="93.3" y="67.7" transform="rotate(-90 93.3 67.7)">SEG_B</text>
<text x="95.9" y="67.7" transform="rotate(-90 95.9 67.7)">SEG_C</text>
<text x="98.4" y="67.7" transform="rotate(-90 98.4 67.7)">SEG_D</text>
<text x="101" y="67.6" transform="rotate(-90 101 67.6)">SEG_E</text>
<text x="103.5" y="67.5" transform="rotate(-90 103.5 67.5)">SEG_F</text>
<text x="106" y="67.8" transform="rotate(-90 106 67.8)">SEG_G</text>
<text x="108.6" y="68.9" transform="rotate(-90 108.6 68.9)">SEG_DP</text>
<text x="111.1" y="66.8" transform="rotate(-90 111.1 66.8)">DIG_0</text>
<text x="113.7" y="66.8" transform="rotate(-90 113.7 66.8)">DIG_1</text>
<text x="116.2" y="66.8" transform="rotate(-90 116.2 66.8)">DIG_2</text>
<text x="118.7" y="66.8" transform="rotate(-90 118.7 66.8)">DIG_3</text>
<text x="121.3" y="66.8" transform="rotate(-90 121.3 66.8)">DIG_4</text>
<text x="123.8" y="66.8" transform="rotate(-90 123.8 66.8)">DIG_5</text>
<text x="126.4" y="66.8" transform="rotate(-90 126.4 66.8)">DIG_6</text>
<text x="128.9" y="66.8" transform="rotate(-90 128.9 66.8)">DIG_7</text>
<text x="128.9" y="69.5">GND</text>
<text x="131.4" y="66.7" transform="rotate(-90 131.4 66.7)">DOUT</text>
<text x="139.2" y="69.3">GND</text>
<text x="82.7" y="75.7">R3</text>
<text x="90.8" y="75.9" transform="rotate(-90 90.8 75.9)">ISET</text>
<text x="126.4" y="75.9" transform="rotate(-90 126.4 75.9)">LOAD</text>
<text x="128.9" y="75.9" transform="rotate(-90 128.9 75.9)">CLK</text>
<text x="131.4" y="75.9" transform="rotate(-90 131.4 75.9)">DIN</text>
<text x="67.9" y="80.4">VCC</text>
<text x="82.3" y="78">10k</text>
<text x="105.3" y="78.3">MAX7219</text>
<text x="108.1" y="80.8">U2</text>
<text x="105.8" y="98.7">ATtiny1634-SU</text>
<text x="110.6" y="96.2">U1</text>
<text x="145.8" y="101.9">VCC</text>
<text x="177" y="101.2">LED</text>
<text x="177.2" y="98.9">D1</text>
<text x="185.9" y="101.2">LED</text>
<text x="186.1" y="98.9">D2</text>
<text x="194.8" y="101.2">LED</text>
<text x="195" y="98.9">D3</text>
<text x="217.7" y="101.2">LED</text>
<text x="217.8" y="98.9">D4</text>
<text x="226.6" y="101.2">LED</text>
<text x="226.7" y="98.9">D5</text>
<text x="235.5" y="101.2">LED</text>
<text x="235.6" y="98.9">D6</text>
<text x="76.6" y="103.6" transform="rotate(-90 76.6 103.6)">GND</text>
<text x="201.2" y="107.5">LED</text>
<text x="201.3" y="105.2">D7</text>
<text x="242" y="106.5">D8</text>
<text x="258.5" y="106.5">D9</text>
<text x="81.8" y="112.6">GND</text>
<text x="138" y="112.6">VCC</text>
<text x="241.8" y="108.8">LED</text>
<text x="258.3" y="108.8">LED</text>
<text x="71.2" y="117.9">10k</text>
<text x="72" y="120.2">R2</text>
<text x="89.5" y="124.2" transform="rotate(-90 89.5 124.2)">XTAL1/PC5</text>
<text x="92.1" y="124.2" transform="rotate(-90 92.1 124.2)">XTAL2/PC4</text>
<text x="94.6" y="124.2" transform="rotate(-90 94.6 124.2)">RESET/PC3</text>
<text x="97.2" y="124.2" transform="rotate(-90 97.2 124.2)">PC2</text>
<text x="99.7" y="124.2" transform="rotate(-90 99.7 124.2)">PC1</text>
<text x="102.2" y="124.2" transform="rotate(-90 102.2 124.2)">PC0</text>
<text x="107.3" y="124.2" transform="rotate(-90 107.3 124.2)">PB3</text>
<text x="109.9" y="124.2" transform="rotate(-90 109.9 124.2)">PB2</text>
<text x="112.4" y="124.2" transform="rotate(-90 112.4 124.2)">PB1</text>
<text x="114.9" y="124.2" transform="rotate(-90 114.9 124.2)">PB0</text>
<text x="120" y="124.2" transform="rotate(-90 120 124.2)">PA7</text>
<text x="122.6" y="124.2" transform="rotate(-90 122.6 124.2)">PA6</text>
<text x="125.1" y="124.2" transform="rotate(-90 125.1 124.2)">PA5</text>
<text x="127.6" y="124.2" transform="rotate(-90 127.6 124.2)">PA4</text>
<text x="130.2" y="124.2" transform="rotate(-90 130.2 124.2)">PA3</text>
<text x="132.7" y="124.2" transform="rotate(-90 132.7 124.2)">PA2</text>
<text x="135.3" y="124.2" transform="rotate(-90 135.3 124.2)">PA1</text>
<text x="137.8" y="124.2" transform="rotate(-90 137.8 124.2)">AREF/PA0</text>
<text x="224.2" y="129.5">SW_Rotary12</text>
<text x="228" y="127.1">SW1</text>
<text x="139.3" y="141.8">R10</text>
<text x="89.6" y="146.3">GND</text>
<text x="117.6" y="146.3">GND</text>
<text x="139.5" y="144.1">10k</text>
<text x="139.9" y="149.4">R9</text>
<text x="194.7" y="147.1">GND</text>
<text x="139.5" y="151.7">10k</text>
<text x="139.5" y="159.3">10k</text>
<text x="139.9" y="157">R8</text>
<text x="139.5" y="166.9">10k</text>
<text x="139.9" y="164.6">R7</text>
<text x="139.9" y="172.3">R6</text>
<text x="139.5" y="174.6">10k</text>
<text x="139.9" y="179.9">R5</text>
<text x="139.5" y="182.2">10k</text>
<text x="139.5" y="189.8">10k</text>
<text x="139.9" y="187.5">R4</text>
</g>
<g font-size="1.8">
<text x="38.9" y="21.6">6 GND</text>
<text x="38.9" y="29.2">3 SDA</text>
<text x="38.9" y="26.7">4 SCK</text>
<text x="38.9" y="24.1">5 VCC</text>
<text x="38.9" y="34.3">1 GND</text>
<text x="38.9" y="31.7">2 VCC</text>
<text x="32.8" y="64.9" transform="rotate(-90 32.8 64.9)">3VCC</text>
<text x="35.3" y="64.9" transform="rotate(-90 35.3 64.9)">2MOSI</text>
<text x="37.8" y="64.9" transform="rotate(-90 37.8 64.9)">1GND</text>
<text x="35.3" y="77.7" transform="rotate(-90 35.3 77.7)">SCK 5</text>
<text x="37.8" y="77.7" transform="rotate(-90 37.8 77.7)">RST 4</text>
<text x="32.8" y="79" transform="rotate(-90 32.8 79)">MISO 6</text>
<text x="98.8" y="131" transform="rotate(-90 98.8 131)">SCK 16</text>
<text x="109" y="131.8" transform="rotate(-90 109 131.8)">MISO 19</text>
<text x="111.5" y="131" transform="rotate(-90 111.5 131)">SDA 20</text>
</g>
</svg>
